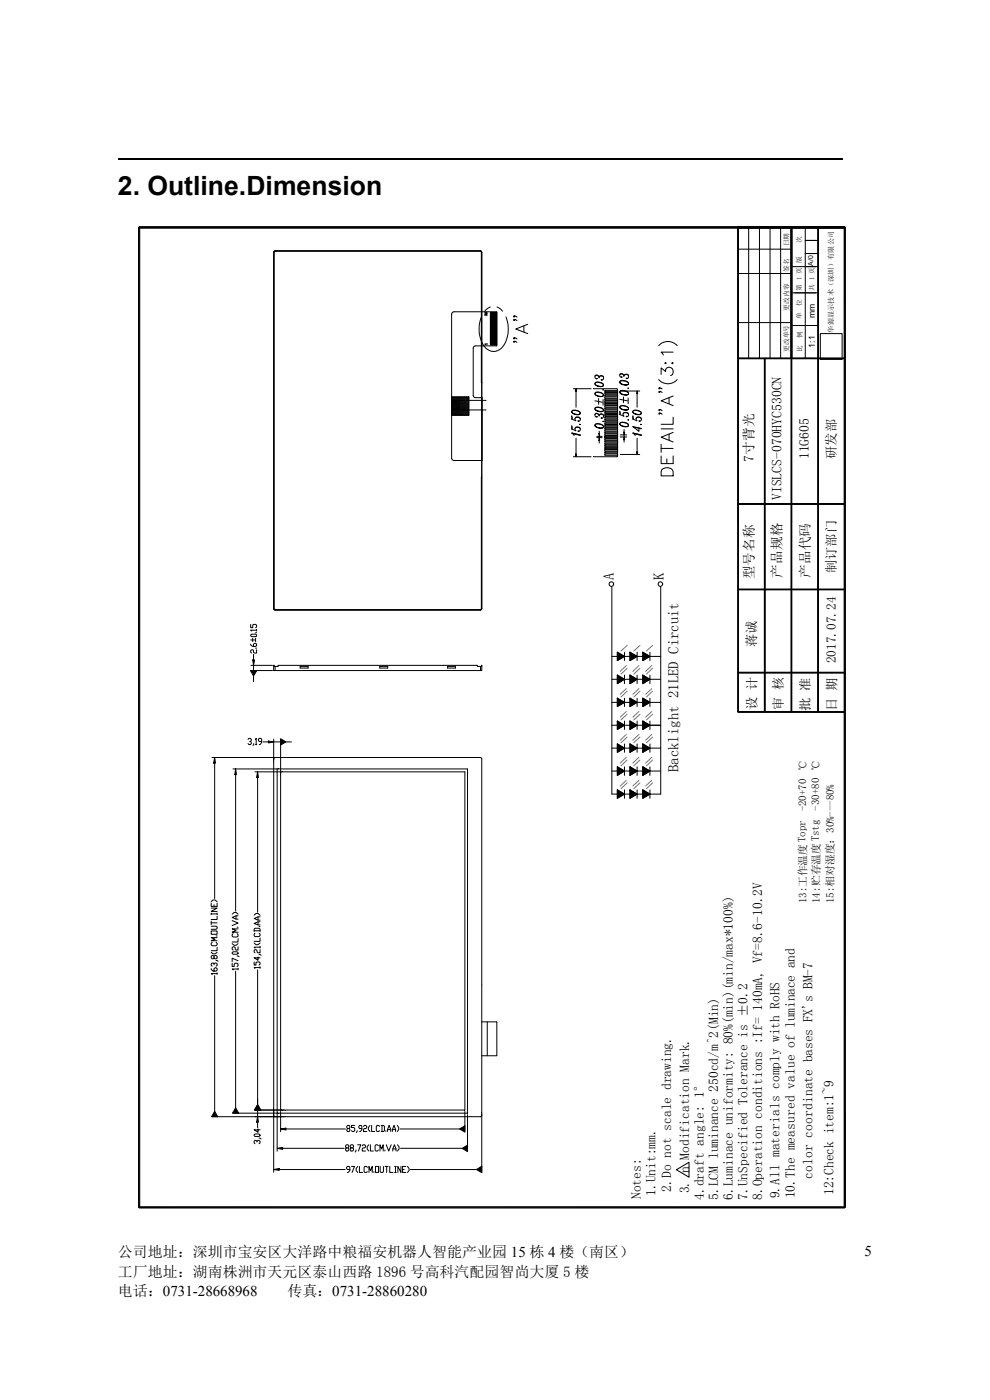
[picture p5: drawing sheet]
<svg xmlns="http://www.w3.org/2000/svg" width="210mm" height="297mm" viewBox="0 0 210 297" stroke-linecap="round" stroke-linejoin="round" font-family="sans-serif">
<path d="M25 33.7h153.6" fill="none" stroke="#000" stroke-width=".25"/>
<path d="M29.5 48.2v207.9h149.7v-207.9" fill="none" stroke="#000" stroke-width=".26"/>
<g fill="none" stroke="#000" stroke-width=".21">
<path d="M29.4 48.2h.2v207.9h-.2zM29.5 48.1h149.7v.3h-149.7zM29.5 48.2h149.7v207.9M58.1 53.3h44v76h-44zM156.5 48.2h.2v62.5h-.2zM156.6 48.1h22.6v.3h-22.6zM156.6 48.2v102.8h22.6M156.6 52.9h11.3M156.6 58h11.3M158.8 48.2v27.8M161.1 48.2v27.8M163.3 48.2v27.8"/>
<path d="M165.6 48.2v27.8M167.8 48.2h.2v27.8h-.2zM167.8 48.2h.2v62.5h-.2zM167.9 48.2v102.8M167.9 56.6h5.6M170.8 48.2v27.8M170.8 53.8h2.7M170.8 51h2.7M173.5 48.2h.1v62.5h-.1zM173.5 48.2v102.8M179.1 48.2h.2v207.9h-.2zM95.9 66.3l.4-.2 9.1 .1v7.1l-4.6 .1-.3 .1-.1 .3v10.1l.1 .3 .3 .2h1.5v13.3h-6l-.4-.1-.1-.4v-30.6z"/>
<path d="M102.1 67.2a6.5 6.5 0 0 0 1 6.7 2.43 2.43 0 0 0 3.9-.8 6.9 6.9 0 0 0 .3-5.9M102.9 66.3h.3l.1 .1-.4 .1zM103.1 66.8l-.2-.1v.3M103.1 66.8h.2l-.1 .2M103.3 73h-.5l.1 .1M103.3 72.9v.2M104 73.1h1.4v.1h-1.4zM104 72.8h1.4v.2h-1.4zM104 72.6h1.4v.2h-1.4zM104 72.4h1.4v.1h-1.4zM104 72.1h1.4v.2h-1.4zM104 71.9h1.4v.2h-1.4z"/>
<path d="M104 71.7h1.4v.1h-1.4zM104 71.4h1.4v.2h-1.4zM104 71.2h1.4v.1h-1.4zM104 71h1.4v.1h-1.4zM104 70.7h1.4v.2h-1.4zM104 70.5h1.4v.1h-1.4zM104 70.3h1.4v.1h-1.4zM104 70h1.4v.2h-1.4zM104 69.8h1.4v.1h-1.4zM104 69.6h1.4v.1h-1.4zM104 69.4h1.4v.1h-1.4zM104 69.1h1.4v.1h-1.4z"/>
<path d="M104 68.9h1.4v.1h-1.4zM104 68.7h1.4v.1h-1.4zM104 68.4h1.4v.2h-1.4zM104 68.2h1.4v.1h-1.4zM104 68h1.4v.1h-1.4zM104 67.7h1.4v.2h-1.4zM104 67.5h1.4v.1h-1.4zM104 67.2h1.4v.2h-1.4zM104 67h1.4v.2h-1.4zM104 66.8h1.4v.1h-1.4zM104 66.5h1.4v.2h-1.4zM104 66.3h1.4v.1h-1.4z"/>
<path d="M104 65.1l-1.2 .9M105.4 65.1l1.2 .9M109.1 72.4l.1 .1-.1 .1-.2-.1 .2-.1 .6 .2M109.1 71.7l.1 .1-.1 .1-.2-.1 .2-.1 .6 .2M109.1 67.8l.1 .1-.1 .1-.2-.1 .2-.1 .6 .2M109.1 67l.1 .2-.1 .1-.2-.1 .2-.2 .6 .3M111.1 69.1v1.3M112 68.8l-2.6 1 2.6 1M126.2 79.8l.3-.2 .5 .2M131.5 79.5l.2-.2 .6 .2M132.3 79.9a.49 .49 0 0 1 .5-.6 .49 .49 0 0 1 .5 .5 .49 .49 0 0 1-.4 .5v-.1l.1 .1M133.3 79.7l-.3-.2h-.4l-.3 .2v-.2a.45 .45 0 0 0-.7-.2l-.1 .4 .1 .3h.4h-.2"/>
<path d="M139.7 73.3a2.61 2.61 0 0 1 4 0M140.2 79.4v-1.3l1 .7a.83 .83 0 0 1 .9-.9 .83 .83 0 0 1 .7 1.1l-.1 .4-.4 .3M141.2 76.9l.1 .1-.1 .2-.1-.2zM142.7 76.9l.1 .1-.1 .2-.2-.2zM142.8 74.7h-2.6l.5 .6M156.6 75.9h22.6v.2h-22.6zM156.6 76h22.6M156.6 68.4h11.3M162.1 76h.2v34.7h-.2zM162.2 76v75M168 69.1h5.5M168 62.1h5.5"/>
<path d="M174 70.8h4.6v5.4h-4.6zM95.8 84.2h3.6M95.8 87.7l.4 .4M95.8 87.3l.8 .8M95.8 86.8l1.2 1.3M95.8 86.4l1.6 1.7M95.8 86l2 2.1M95.8 85.6l2.4 2.5M95.8 85.2l2.8 2.9M95.8 84.8l3.2 3.3M95.8 84.4l3.6 3.6M95.8 85l.7-.8 2.9 3"/>
<path d="M96.1 84.2l3.3 3.4M96.2 85.4v-.2h1.3v.5h-1.3v-.1M96.2 85.4l.1 .1-.1 .1M96.2 86.3v-.1h1.3v.5l-1.3-.1M96.2 86.3l.1 .1-.1 .2M96.2 86.6v.4h6.9M96.2 85.6v.7M96.2 84.2l-.4 .4M96.6 85.4h.2v.2h-.2zM96.9 84.2l2.5 2.6M97 84.2l-1.2 1.2M97.3 84.2l2.1 2.2"/>
<path d="M97.4 84.2l-1.6 1.6M97.7 84.2l1.7 1.8M97.8 84.2l-2 2.1M99 84.2l.4 .5M99 84.2l-3.2 3.3M99.4 84.2v.1M99.4 84.2v3.9h-3.6M99.4 85.6l-1.3-1.4-2.3 2.5M99.4 85.1l-.8-.9-2.8 2.9M99.4 88l-.1 .1M99.4 87.5l-.4 .6M99.4 87.1l-.9 1"/>
<path d="M99.4 86.7l-1.3 1.4M99.4 86.3l-1.7 1.8M99.4 85.9l-2.1 2.2M99.4 85.5l-2.5 2.6M99.4 85.1l-2.9 3M99.4 84.6l-3.3 3.5M99.4 84.2l-3.6 3.7M102.2 81.2l-.1-27.7-.2-.2-43.7 .1-.1 75.8 .3 .1h43.7l.1-28.1M103.1 84.9h-6.9v.5M121.3 87.4a1.27 1.27 0 0 0 1.8 .3 1.18 1.18 0 0 0-1.8-.4 1.23 1.23 0 0 0 1.8 .4M121.3 87.3a1.53 1.53 0 0 1 1.8 .3M121.3 91.9l1.8 .5"/>
<path d="M121.4 91l-.1-.6v.6l.8 .4-.1-.3a.53 .53 0 0 1 .7-.5 .53 .53 0 0 1 .1 .9h-.2h.2M121.4 88.9l-.1-.7v.7l.8 .4-.1-.3a.53 .53 0 0 1 .7-.5 .53 .53 0 0 1 .1 .9l-.2-.1h.2M121.5 91.9l.2 .3M121.6 96.9h3.8M121.6 82.5h3.8M121.6 92l1.5 .3M122 90.9l.6-.3 .5 .4M122 88.8l.6-.3 .5 .4M122.1 96.3h.2l-.1 .6zM122.2 82.5l.1 .5h-.2zM122.2 83v3.4M122.2 93v3.3"/>
<path d="M123 90v.1zM123.1 92.3l-1.8-.4 .5 .5M126 82.5h5v14.2l-.2 .2h-4.9M126.2 90.3a1.27 1.27 0 0 0 1.8 .3 1.18 1.18 0 0 0-1.8-.5 1.23 1.23 0 0 0 1.8 .5M126.2 90.1a1.53 1.53 0 0 1 1.8 .4M126.2 87.9l.3-.1 .5 .1M126.2 86.7a1.33 1.33 0 0 0 1.8 .4 1.2 1.2 0 0 0-1.7-.6l-.1 .1a1.27 1.27 0 0 0 1.8 .5M126.2 86.6a1.46 1.46 0 0 1 1.8 .4M126.2 83.6a1.27 1.27 0 0 0 1.8 .3 1.18 1.18 0 0 0-1.8-.5 1.23 1.23 0 0 0 1.8 .5M126.2 83.4a1.53 1.53 0 0 1 1.8 .3M126.2 81.5a1.27 1.27 0 0 0 1.8 .3 1.18 1.18 0 0 0-1.8-.5 1.23 1.23 0 0 0 1.8 .5M126.2 81.3a1.53 1.53 0 0 1 1.8 .3"/>
<path d="M126.2 85l1.6 .3M126.6 92.8h1.1M126.6 92.6h1.1M127 84.5v1.3M127 92h.2l-.1 .6zM127.1 88.3a.47 .47 0 0 1 .4-.5 .47 .47 0 0 1 .5 .4 .47 .47 0 0 1-.4 .5v-.1l.1 .1M127.1 80.2a.49 .49 0 0 1 .4-.5 .49 .49 0 0 1 .5 .4 .49 .49 0 0 1-.4 .6l-.1-.1h.2M127.1 92.8l.1 .6h-.2zM127.1 91.5v.5M127.1 92.6v.2M127.1 93.4v.6M127.8 89.4h.2z"/>
<path d="M127.8 82.7h.2zM127.9 84.8v1.2M128 88.2l-.3-.3h-.5l-.1 .3-.1-.3a.45 .45 0 0 0-.7-.1l-.1 .4 .2 .2h.3h-.1M128 80l-.3-.2h-.5l-.1 .2-.1-.2a.45 .45 0 0 0-.7-.2l-.1 .2a.42 .42 0 0 0 .4 .6l.1-.1h-.1M128.3 96.3h2.7v.3h-2.7zM128.3 95.8h2.7v.3h-2.7zM128.3 95.4h2.7v.3h-2.7zM128.3 94.9h2.7v.3h-2.7zM128.3 94.4h2.7v.3h-2.7zM128.3 94h2.7v.2h-2.7zM128.3 93.5h2.7v.3h-2.7zM128.3 93h2.7v.3h-2.7z"/>
<path d="M128.3 92.6h2.7v.2h-2.7zM128.3 92.1h2.7v.3h-2.7zM128.3 91.6h2.7v.3h-2.7zM128.3 91.2h2.7v.3h-2.7zM128.3 90.7h2.7v.3h-2.7zM128.3 90.2h2.7v.3h-2.7zM128.3 89.8h2.7v.3h-2.7zM128.3 89.3h2.7v.3h-2.7zM128.3 88.9h2.7v.2h-2.7zM128.3 88.4h2.7v.2h-2.7zM128.3 87.9h2.7v.3h-2.7zM128.3 87.5h2.7v.2h-2.7z"/>
<path d="M128.3 87h2.7v.3h-2.7zM128.3 86.5h2.7v.3h-2.7zM128.3 86h2.7v.4h-2.7zM128.3 85.6h2.7v.3h-2.7zM128.3 85.1h2.7v.3h-2.7zM128.3 84.7h2.7v.2h-2.7zM128.3 84.2h2.7v.3h-2.7zM128.3 83.7h2.7v.3h-2.7zM128.3 83.3h2.7v.2h-2.7zM128.3 82.8h2.7v.3h-2.7zM131.5 90a1.31 1.31 0 0 0 1.8 .3 1.21 1.21 0 0 0-1.8-.5 1.26 1.26 0 0 0 1.8 .5M131.5 89.8a1.58 1.58 0 0 1 1.8 .3"/>
<path d="M131.5 86.4a1.31 1.31 0 0 0 1.8 .3 1.21 1.21 0 0 0-1.8-.4 1.26 1.26 0 0 0 1.8 .4M131.5 86.3a1.58 1.58 0 0 1 1.8 .3M131.5 83.2a1.37 1.37 0 0 0 1.8 .4 1.22 1.22 0 0 0-1.7-.6l-.1 .1a1.3 1.3 0 0 0 1.8 .5M131.5 83.1a1.5 1.5 0 0 1 1.8 .3M131.5 81.1a1.37 1.37 0 0 0 1.8 .4 1.22 1.22 0 0 0-1.7-.7l-.1 .2a1.3 1.3 0 0 0 1.8 .5M131.5 81a1.5 1.5 0 0 1 1.8 .3M131.5 84.7l1.6 .3M131.6 87.9l-.1-.6v.6l.8 .4-.1-.3a.55 .55 0 0 1 .8-.5 .55 .55 0 0 1 0 .9l-.2-.1h.2M131.6 92.7h1.3M131.6 92.3h1.3M131.6 96.4h4.1M131.6 83h4.1"/>
<path d="M132.2 87.8l.6-.3 .5 .4M132.3 84.2v1.2M132.3 91.7h.2l-.1 .6zM132.4 92.7l.1 .6h-.2zM132.4 91.1v.6M132.4 92.3v.4M132.4 93.3v.5M133.2 89v.1zM133.2 82.3v.1zM133.2 84.5v1.1M134.2 87.4a1.27 1.27 0 0 0 1.9 .3 1.18 1.18 0 0 0-1.9-.4 1.23 1.23 0 0 0 1.9 .4M134.2 87.3a1.53 1.53 0 0 1 1.9 .3"/>
<path d="M134.2 91.9l1.9 .5M134.3 88.9l-.1-.7v.7l.9 .4-.2-.3a.53 .53 0 0 1 .8-.5 .53 .53 0 0 1 0 .9l-.2-.1h.2M134.3 90.6l1.8 .4M134.5 91.9l.2 .3M134.6 92l1.5 .3M134.9 88.8l.6-.3 .6 .4M135.1 95.9h.2l-.2 .5zM135.1 83l.2 .5h-.2zM135.1 83.5v2.9M135.1 93v2.9M135.5 90.7v.8l-1.3-1 1.9 .4M136 90v.1z"/>
<path d="M136.1 92.3l-1.9-.4 .6 .5M139.7 80.5a2.61 2.61 0 0 0 4 0M139.9 87.6l.1 .2-.1 .1-.2-.1a.45 .45 0 0 1 .8 .1M139.9 86.9l.1 .1-.1 .1-.2-.1a.45 .45 0 0 1 .8 .1M139.9 83l.1 .2h-.3a.47 .47 0 0 1 .8 .1M139.9 82.3l.1 .1h-.3a.47 .47 0 0 1 .8 .1M140.2 96.7v1.7h2.6v-1.7M140.2 95.1h2.6M140.2 94.2v1.8M140.2 91h2.6M140.6 99.5a1.46 1.46 0 0 1 2.2 .6v.9h-2.6l.1-1.3zM141.5 97.3v1.1"/>
<path d="M141.9 84.4v1.2M141.9 92.1v1.3M142.8 91.7l-2.6 1 2.6 1.1M142.8 88.5v1.5h-2.6M142.8 84l-2.6 1 2.6 1M156.5 110.7h.2v40.3h-.2zM156.6 106.8h22.6v.2h-22.6zM156.6 106.9h22.6M162.1 110.7h.2v40.3h-.2zM167.8 110.7h.2v40.3h-.2zM173.5 110.7h.1v40.3h-.1zM53.2 136.7v.1l.4 .3h.6l.2-.1v-.3l-.4-.2-.2 .2v.4"/>
<path d="M53.2 134.7l.2-.2h.8l.2 .4-.2 .2h-.8zM53.2 132.5v.7h.4v-.6l.2-.1h.4l.2 .1v.4l-.2 .2M53.2 135.8h.8M53.6 135.4v.7M53.8 138.8v1.2M54.2 137.5h.2M54.2 135.4v.7M54.2 134.2h.2M54.4 137.8v.7h-.4l-.2-.1v-.4l-.2-.2-.4 .2v.4l.2 .1M54.4 133.7h-1.2l.2 .2M54.4 133.5v.4M129.3 123.5l.4-.1 .4 .1 .1 .4-.1 .4-.4 .1-.4-.1-.1-.4z"/>
<path d="M129.8 124.6v43.9h1.2M129.8 139.3h1.2M131 138.4l1.5 .9h-1.5zM131 139.3h1.5l-1.5 .8zM131 138.4v1.7l1.5-.8M131 138.4l1.5 .9M132.5 138.4v1.7M132.5 139.3h1.1M133.6 138.4l1.5 .9h-1.5zM133.6 139.3h1.5l-1.5 .8zM133.6 138.4v1.7l1.5-.8M133.6 138.4l1.5 .9"/>
<path d="M135.1 138.4v1.7M135.1 139.3h1.3M136.4 138.4l1.5 .9h-1.5zM136.4 139.3h1.5l-1.5 .8zM136.4 138.4v1.7l1.5-.8M136.4 138.4l1.5 .9M137.9 138.4v1.7M137.9 139.3h2.3M140.2 124.6v43.9h-2.3M156.6 125h22.6v.1h-22.6zM156.6 125h22.6M52.6 156.9l.2-.3h.3l.2 .3v.2l-.3 .2"/>
<path d="M53.1 142.3h1.4l-.7 1.1zM53.1 157.3l.2 .2-.2 .5h-.3l-.2-.3M53.2 141.2h4.6M53.2 142.3h4.6M53.6 140h.4l-.2 1.2zM53.8 141.2v1.1M53.8 143.4v1.2M53.8 157.7l-.1 .4M54.2 156.9l.1-.3v1.4M54.2 158h.3M55.5 157.3h-.5l-.2-.2 .2-.5h.3l.2 .3v.6l-.3 .5h-.2M55.8 157.4h1.1"/>
<path d="M56.9 157.2l1.2 .2-1.2 .2zM58.1 141.4h.9l.1-.2h42.1l.1 .2h.9M58.1 156.8v91.9M58.1 157.4h1.4M58.1 141.4v-.2v1.1h44.1v-1.1v.2M58.4 141.4v.9M59.5 156.7l1.2 .7-1.2 .7zM59.5 156.8v78.7M60.7 157.4h1.1M63.7 141.4h1.7v.3h-1.7zM80.6 141.4h1.6v.3h-1.6zM94.9 141.4h1.7v.3h-1.7z"/>
<path d="M101.9 141.4v.9M129.8 149h1.2M129.8 144.1h1.2M129.8 158.7h1.2M129.8 153.9h1.2M131 148.1l1.5 .9h-1.5zM131 149h1.5l-1.5 .9zM131 143.2l1.5 .9h-1.5zM131 144.1h1.5l-1.5 .9zM131 157.8l1.5 .9h-1.5zM131 158.7h1.5l-1.5 .9zM131 153l1.5 .9h-1.5z"/>
<path d="M131 153.9h1.5l-1.5 .8zM131 148.1l1.5 .9M131 143.2v1.8l1.5-.9M131 148.1v1.8l1.5-.9M131 153v1.7l1.5-.8M131 157.8v1.8l1.5-.9M131 143.2l1.5 .9M131 157.8l1.5 .9M131 153l1.5 .9M132.5 149h1.1M132.5 143.2v1.8M132.5 148.1v1.8"/>
<path d="M132.5 153v1.7M132.5 157.8v1.8M132.5 144.1h1.1M132.5 158.7h1.1M132.5 153.9h1.1M133.6 148.1l1.5 .9h-1.5zM133.6 149h1.5l-1.5 .9zM133.6 143.2l1.5 .9h-1.5zM133.6 144.1h1.5l-1.5 .9zM133.6 157.8l1.5 .9h-1.5zM133.6 158.7h1.5l-1.5 .9zM133.6 153l1.5 .9h-1.5z"/>
<path d="M133.6 153.9h1.5l-1.5 .8zM133.6 148.1l1.5 .9M133.6 143.2v1.8l1.5-.9M133.6 148.1v1.8l1.5-.9M133.6 153v1.7l1.5-.8M133.6 157.8v1.8l1.5-.9M133.6 143.2l1.5 .9M133.6 157.8l1.5 .9M133.6 153l1.5 .9M135.1 149h1.3M135.1 143.2v1.8M135.1 148.1v1.8"/>
<path d="M135.1 153v1.7M135.1 157.8v1.8M135.1 144.1h1.3M135.1 158.7h1.3M135.1 153.9h1.3M136.4 148.1l1.5 .9h-1.5zM136.4 149h1.5l-1.5 .9zM136.4 143.2l1.5 .9h-1.5zM136.4 144.1h1.5l-1.5 .9zM136.4 157.8l1.5 .9h-1.5zM136.4 158.7h1.5l-1.5 .9zM136.4 153l1.5 .9h-1.5z"/>
<path d="M136.4 153.9h1.5l-1.5 .8zM136.4 148.1l1.5 .9M136.4 143.2v1.8l1.5-.9M136.4 148.1v1.8l1.5-.9M136.4 153v1.7l1.5-.8M136.4 157.8v1.8l1.5-.9M136.4 143.2l1.5 .9M136.4 157.8l1.5 .9M136.4 153l1.5 .9M137.9 149h2.3M137.9 143.2v1.8M137.9 148.1v1.8"/>
<path d="M137.9 153v1.7M137.9 157.8v1.8M137.9 144.1h2.3M137.9 158.7h2.3M137.9 153.9h2.3M156.6 150.9h22.6v.2h-22.6zM156.6 142.6h22.6v.2h-22.6zM156.6 142.7h22.6M45 160.7l57.1 .1 .1 87.9M45.5 160.7l.2 1.2h-.4zM45.5 161.9v28.7M49.4 163.1h49.8v73.1h-49.8"/>
<path d="M50 163.1l.2 1.2h-.4zM50 164.3v29M54.1 163.7h44.5v71.8h-44.5M54.6 163.7l.2 1.2h-.4zM54.6 164.9v28.6M58.4 160.7l-.3 .3M58.8 163.1v73.1M129.8 163.6h1.2M131 167.6l1.5 .9h-1.5zM131 168.5h1.5l-1.5 .8zM131 162.7l1.5 .9h-1.5zM131 163.6h1.5l-1.5 .9z"/>
<path d="M131 162.7v1.8l1.5-.9M131 167.6v1.7l1.5-.8M131 167.6l1.5 .9M131 162.7l1.5 .9M132.5 162.7v1.8M132.5 167.6v1.7M132.5 168.5h1.1M132.5 163.6h1.1M133.6 167.6l1.5 .9h-1.5zM133.6 168.5h1.5l-1.5 .8zM133.6 162.7l1.5 .9h-1.5zM133.6 163.6h1.5l-1.5 .9z"/>
<path d="M133.6 162.7v1.8l1.5-.9M133.6 167.6v1.7l1.5-.8M133.6 167.6l1.5 .9M133.6 162.7l1.5 .9M135.1 162.7v1.8M135.1 167.6v1.7M135.1 168.5h1.3M135.1 163.6h1.3M136.4 167.6l1.5 .9h-1.5zM136.4 168.5h1.5l-1.5 .8zM136.4 162.7l1.5 .9h-1.5zM136.4 163.6h1.5l-1.5 .9z"/>
<path d="M136.4 162.7v1.8l1.5-.9M136.4 167.6v1.7l1.5-.8M136.4 167.6l1.5 .9M136.4 162.7l1.5 .9M137.9 162.7v1.8M137.9 167.6v1.7M137.9 163.6h2.3M44.8 197.5h1.3v.7h-1.3zM44.8 196.5h1l.3 .2v.3l-.3 .1h-1M44.8 192.6h1.3l-1.3 .8h1.3M44.8 191.6v.7h1.3v-.7M44.8 191.3l.4-.4h.4l.5 .4"/>
<path d="M44.8 193.7v.4M44.8 195.4v.7M44.8 195.8h1.3M44.8 193.9h1.3M45 199.9l-.2 .2v.4l.2 .1h.8l.3-.1v-.4l-.3-.2M45.4 191.9v.4M45.8 198.6h.3M46.1 198.9h-1.3l.8 .4-.8 .3h1.3M46.1 194.4v.7h-1.3M46.1 193.7v.4M49.2 195.3l1.3 .5-1.3 .6M49.2 193.9l.5-.3h.4l.4 .3"/>
<path d="M49.5 198.1l-.3 .2v.3l.3 .2h.8l.2-.2v-.3l-.2-.2M50.1 194.3v.7M50.3 196.7h.2M50.5 199.1v.7h-1.3M50.5 197.1h-1.3l.9 .3-.9 .4h1.3M50.5 194.3h-.4l-.9 .3 .9 .4h.4M53.9 197.6v-.5l.2-.2h.8l.3 .2v.5M53.9 194.1l.4-.3h.4l.5 .3M53.9 197.5h1.3M54.1 198l-.2 .2v.3l.2 .2h.8l.3-.2v-.3l-.3-.2M54.7 194.5v.7M54.7 195.6v.6"/>
<path d="M54.9 196.6h.3M55.2 199v.7h-1.3M55.2 195.6h-.5l-.8 .3 1.3 .3M55.2 194.5h-.5l-.8 .4 .8 .3h.5M44.8 205.5l.4 .5h.6l.3-.2v-.3l-.5-.2-.2 .2v.5M44.8 202l.4 .4h.4l.5-.4M45.4 204.6v-.1l-.4-.2-.2 .2v.3l.2 .2M45.4 204.5l.2-.2 .5 .2v.3l-.3 .2M45.4 202.9l.2-.2 .5 .2v.3l-.3 .2-.4-.2v-.3l-.2-.2-.4 .2v.3l.2 .2 .4-.2M45.5 207v28.8M45.8 203.8l.5 .1M46.1 206.5h-1.3l.2 .2"/>
<path d="M46.1 201v.7h-1.3M46.1 206.4v.3M49.2 204.3v.7h.5v-.5l.2-.2h.4l.2 .2v.4l-.2 .1M49.2 202.1l.3-.2h.8l.2 .4-.2 .1h-.8zM49.2 200.2l.5 .3h.4l.4-.3M50 206v29M50.3 202.8l.4 .2M50.5 205.6h-1.3l.3 .2M50.5 203.8l-1.3-.5v.7M50.5 200.9v.7h-.4l-.4-.7-.5 .1v.4l.3 .2M50.5 205.4v.4M53.9 204.1v.6h.4v-.5l.2-.1 .7 .1v.4l-.3 .1"/>
<path d="M53.9 200.1l.4 .3h.4l.5-.3M54.6 205.8v28.5M54.7 203v.7l-.8-.5h1.3M54.9 202.5l.5 .2M55.2 205.3h-1.3l.2 .1M55.2 201.5v.6h-.5l-.2-.1v-.4l-.4-.1-.2 .1v.4l.2 .1M55.2 200.9h-1.3l.2 .2M55.2 200.8v.3M55.2 205.1v.3M102.2 216.8l3.2 .1v7l-3.2 .1M103.4 216.8v7.2M45.5 235.8l.7 1.1h-1.3z"/>
<path d="M50 235l.6 1.2h-1.3zM54.6 234.3l.7 1.2h-1.3zM54.6 236.9l.2 1.2h-.4zM54.6 235.5v1.4M54.6 238.1v1.1M54.7 239.5v.7l-.8-.5h1.3M58.1 236.6l.3 .3M58.8 236.3v7.9M59.5 239.5l1.2-.2v.4zM59.5 235.8v4.3M60.7 239.5h12.6M73.7 239.4l-.1-.2 .1-.4h.4l.1 .2-.1 .4h-.4l-.1 .2 .1 .4h.4l.1-.1-.1-.5"/>
<path d="M75.2 238.8h-.6v.4h.5l.1 .2v.5l-.1 .1h-.4l-.1-.1M75.8 239.9l-.2 .4M76.8 239.4h-.5l-.2-.2 .2-.4h.3l.2 .2v.6l-.3 .4h-.2M77.1 239l.2-.2h.3l.2 .2-.2 .4h-.3l-.2 .2v.4h.7M78.5 238.8l-.4 .4v.4l.4 .4M78.8 238.8v1.2h.7M80.5 239l-.2-.2h-.3l-.2 .2v.9l.2 .1h.3l.2-.1M80.9 238.8h.5l.2 .2v.9l-.2 .1h-.5M81 238.8v1.2M81.9 239.9v.1M82.2 239.6h.7M83.2 239.6h.7"/>
<path d="M84.3 238.8l.3 .4v.4l-.3 .4M84.9 239.5h12.6M97.5 239.5l1.1-.7v1.4zM98.6 235.8v4.3M99.2 236.5v7.7M102.2 236.6l-.3 .3h-56.9M29.5 256h149.7v.3h-149.7zM54.1 240.6h.8l.3 .3-.3 .2h-.8l-.2-.2zM54.5 242.3l-.2-.4h-.2l-.2 .2v.4l.2 .1M54.5 242.1l.2-.2 .5 .2v.4l-.3 .1M54.9 241.4l.5 .2M58.1 248.1l1.1-.2v.4z"/>
<path d="M58.8 243.6l1.2-.2v.4zM59.2 248.1h14M60 243.6h13M73.5 243.5l-.2-.4 .2-.2h.3l.2 .4-.7 .4 .2 .5h.3l.2-.2-.2-.5M74.2 248.1h-.5l-.2-.2 .2-.5h.3l.2 .3v.6l-.5 .4M74.5 243.5l-.2-.4 .2-.2h.3l.2 .4-.7 .4 .2 .5h.3l.2-.2-.2-.5M74.6 247.4h.6l-.5 1.3M75.5 244l-.2 .4M75.9 242.9h.6l-.5 1.3M75.9 247.4l-.4 .5v.4l.4 .4M76.2 247.4v1.3h.7M76.8 243.1l.2-.2h.4l.1 .2-.1 .4h-.4l-.2 .2v.5h.7"/>
<path d="M77.9 247.7l-.1-.3h-.4l-.2 .3v.9l.2 .1h.4l.1-.1M78.2 242.9l-.3 .4v.4l.3 .5M78.3 248.7v-1.3l.3 .9 .4-.9v1.3M78.6 242.9v1.3h.6M79.3 248.6v.1M79.7 247.4h.6v1.3h-.6zM80.3 243.1l-.2-.2h-.4l-.1 .2v.9l.1 .2h.4l.2-.2M80.6 244.2v-1.3l.3 .8 .4-.8v1.3M80.6 247.4v1.2l.2 .1h.4l.1-.1v-1.2M81.6 244v.2M81.7 247.4h.6M81.9 242.9l.6 1.3 .5-1.3"/>
<path d="M82 247.4v1.3M82.2 240l.3-1.2 .4 1.2M82.7 247.4v1.3h.7M83.2 240l.4-1.2 .3 1.2M83.3 244.2v-.5l.4-.8 .3 .8v.5M83.3 243.7h.7M83.7 247.4h.4M83.7 248.7h.4M83.9 247.4v1.3M84.3 242.9l.4 .4v.4l-.4 .5M85 243.6h13.1M85.1 247.4v1.3l-.7-1.3v1.3"/>
<path d="M85.4 248.1h.3M86.1 247.4h-.7v1.3h.7M86.4 247.4l.4 .5v.4l-.4 .4M87 248.1h14.1M98.1 243.6l1.1-.7v1.4zM101.1 248.1l1.1-.7v1.4zM143.5 248.2l2.7-1.6v3.1z"/>
<circle cx="97.1" cy="86.4" r=".13"/>
<circle cx="140.1" cy="123.9" r=".5"/>
</g>
<path d="M29.5 48.2h149.7" fill="none" stroke="#000" stroke-width=".31"/>
<g fill="#000">
<path d="M122.1 96.3h.2l-.1 .6zM122.2 82.5l.1 .5h-.2zM127.1 92.8l.1 .6h-.2zM127 92h.2l-.1 .6zM132.4 92.7l.1 .6h-.2zM132.3 91.7h.2l-.1 .6zM135.1 95.9h.2l-.2 .5zM135.1 83l.2 .5h-.2zM131 138.4l1.5 .9h-1.5zM131 139.3h1.5l-1.5 .8zM133.6 138.4l1.5 .9h-1.5zM133.6 139.3h1.5l-1.5 .8z"/>
<path d="M136.4 138.4l1.5 .9h-1.5zM136.4 139.3h1.5l-1.5 .8zM53.1 142.3h1.4l-.7 1.1zM53.6 140h.4l-.2 1.2zM56.9 157.2l1.2 .2-1.2 .2zM59.5 156.7l1.2 .7-1.2 .7zM131 148.1l1.5 .9h-1.5zM131 149h1.5l-1.5 .9zM131 143.2l1.5 .9h-1.5zM131 144.1h1.5l-1.5 .9zM131 157.8l1.5 .9h-1.5zM131 158.7h1.5l-1.5 .9z"/>
<path d="M131 153l1.5 .9h-1.5zM131 153.9h1.5l-1.5 .8zM133.6 148.1l1.5 .9h-1.5zM133.6 149h1.5l-1.5 .9zM133.6 143.2l1.5 .9h-1.5zM133.6 144.1h1.5l-1.5 .9zM133.6 157.8l1.5 .9h-1.5zM133.6 158.7h1.5l-1.5 .9zM133.6 153l1.5 .9h-1.5zM133.6 153.9h1.5l-1.5 .8zM136.4 148.1l1.5 .9h-1.5zM136.4 149h1.5l-1.5 .9z"/>
<path d="M136.4 143.2l1.5 .9h-1.5zM136.4 144.1h1.5l-1.5 .9zM136.4 157.8l1.5 .9h-1.5zM136.4 158.7h1.5l-1.5 .9zM136.4 153l1.5 .9h-1.5zM136.4 153.9h1.5l-1.5 .8zM45.5 160.7l.2 1.2h-.4zM50 163.1l.2 1.2h-.4zM54.6 163.7l.2 1.2h-.4zM131 167.6l1.5 .9h-1.5zM131 168.5h1.5l-1.5 .8zM131 162.7l1.5 .9h-1.5z"/>
<path d="M131 163.6h1.5l-1.5 .9zM133.6 167.6l1.5 .9h-1.5zM133.6 168.5h1.5l-1.5 .8zM133.6 162.7l1.5 .9h-1.5zM133.6 163.6h1.5l-1.5 .9zM136.4 167.6l1.5 .9h-1.5zM136.4 168.5h1.5l-1.5 .8zM136.4 162.7l1.5 .9h-1.5zM136.4 163.6h1.5l-1.5 .9zM45.5 235.8l.7 1.1h-1.3zM50 235l.6 1.2h-1.3zM54.6 236.9l.2 1.2h-.4z"/>
<path d="M54.6 234.3l.7 1.2h-1.3zM59.5 239.5l1.2-.2v.4zM97.5 239.5l1.1-.7v1.4zM58.1 248.1l1.1-.2v.4zM58.8 243.6l1.2-.2v.4zM98.1 243.6l1.1-.7v1.4zM101.1 248.1l1.1-.7v1.4z"/>
</g>
<g fill="none" stroke="#72994c" stroke-width=".21">
<path d="M133 136.9l-1.3 1.2M135.8 136.9l-1.3 1.2M138.4 136.9l-1.3 1.2M132.9 146.1l-1.3 1.2M132.9 141.2l-1.3 1.2M132.9 155.8l-1.3 1.2M132.9 150.9l-1.3 1.2M133 146.6l-1.3 1.3M133 141.8l-1.3 1.2M133 156.4l-1.3 1.2M133 151.5l-1.3 1.2M135.5 146.1l-1.3 1.2"/>
<path d="M135.5 141.2l-1.3 1.2M135.5 155.8l-1.3 1.2M135.5 150.9l-1.3 1.2M135.8 146.6l-1.3 1.3M135.8 141.8l-1.3 1.2M135.8 156.4l-1.3 1.2M135.8 151.5l-1.3 1.2M138.3 146.1l-1.3 1.2M138.3 141.2l-1.3 1.2M138.3 155.8l-1.3 1.2M138.3 150.9l-1.3 1.2M138.4 146.6l-1.3 1.3"/>
<path d="M138.4 141.8l-1.3 1.2M138.4 156.4l-1.3 1.2M138.4 151.5l-1.3 1.2M132.9 165.6l-1.3 1.1M132.9 160.7l-1.3 1.2M133 166.1l-1.3 1.2M133 161.2l-1.3 1.3M135.5 165.6l-1.3 1.1M135.5 160.7l-1.3 1.2M135.8 166.1l-1.3 1.2M135.8 161.2l-1.3 1.3M138.3 165.6l-1.3 1.1"/>
<path d="M138.3 160.7l-1.3 1.2M138.4 166.1l-1.3 1.2M138.4 161.2l-1.3 1.3"/>
</g>
<text font-size="5.6" x="25" y="41.4">2. Outline.Dimension</text>
<g font-size="3.2">
<text x="25" y="266.7">公司地址：深圳市宝安区大洋路中粮福安机器人智能产业园 15 栋 4 楼（南区）</text>
<text x="183.4" y="266.5">5</text>
<text x="25" y="270.8">工厂地址：湖南株洲市天元区泰山西路 1896 号高科汽配园智尚大厦 5 楼</text>
<text x="25" y="274.9">电话：0731-28668968</text>
<text x="61" y="274.9">传真：0731-28860280</text>
</g>
<g font-size="3.1">
<text x="130.2" y="123.2" transform="rotate(-90 130.2 123.2)">A</text>
<text x="140.8" y="123.2" transform="rotate(-90 140.8 123.2)">K</text>
<text x="144" y="163.8" transform="rotate(-90 144 163.8)">Backlight 21LED Circuit</text>
</g>
<g font-size="2.9">
<text x="159.9" y="98" transform="rotate(-90 159.9 98)">7寸背光</text>
<text x="171.6" y="97.4" transform="rotate(-90 171.6 97.4)">11G605</text>
<text x="165.8" y="106.1" transform="rotate(-90 165.8 106.1)">VISLCS-070HYC530CN</text>
<text x="159.9" y="122.9" transform="rotate(-90 159.9 122.9)">型号名称</text>
<text x="165.8" y="122.5" transform="rotate(-90 165.8 122.5)">产品规格</text>
<text x="171.8" y="122.6" transform="rotate(-90 171.8 122.6)">产品代码</text>
</g>
<g font-size="2.8">
<text x="177.3" y="97.4" transform="rotate(-90 177.3 97.4)">研发部</text>
<text x="177.3" y="121.6" transform="rotate(-90 177.3 121.6)">制订部门</text>
<text x="160.4" y="137.3" transform="rotate(-90 160.4 137.3)">蒋诚</text>
<text x="177.3" y="140.7" transform="rotate(-90 177.3 140.7)">2017.07.24</text>
<text x="160.5" y="150.6" transform="rotate(-90 160.5 150.6)">设 计</text>
<text x="166.1" y="150.6" transform="rotate(-90 166.1 150.6)">审 核</text>
<text x="171.8" y="150.8" transform="rotate(-90 171.8 150.8)">批 准</text>
<text x="177.5" y="150.8" transform="rotate(-90 177.5 150.8)">日 期</text>
<text x="172.3" y="250.1" transform="rotate(-90 172.3 250.1)">color coordinate bases FX's BM-7</text>
<text x="136" y="254.4" transform="rotate(-90 136 254.4)">Notes:</text>
<text x="139.1" y="253.8" transform="rotate(-90 139.1 253.8)">1.Unit:mm.</text>
<text x="142.4" y="252.8" transform="rotate(-90 142.4 252.8)">2.Do not scale drawing.</text>
<text x="146.2" y="253.2" transform="rotate(-90 146.2 253.2)">3. n Modification Mark.</text>
<text x="149.3" y="254.6" transform="rotate(-90 149.3 254.6)">4.draft angle: 1°</text>
<text x="152.4" y="254.6" transform="rotate(-90 152.4 254.6)">5.LCM luminance 250cd/m^2(Min)</text>
<text x="155.5" y="254.6" transform="rotate(-90 155.5 254.6)">6.Luminace uniformity: 80%(min)(min/max*100%)</text>
<text x="158.6" y="254.6" transform="rotate(-90 158.6 254.6)">7.UnSpecified Tolerance is ±0.2</text>
<text x="161.7" y="254.6" transform="rotate(-90 161.7 254.6)">8.Operation conditions :If= 140mA, Vf=8.6-10.2V</text>
<text x="165.4" y="254.2" transform="rotate(-90 165.4 254.2)">9.All materials comply with RoHS</text>
<text x="168.6" y="254.2" transform="rotate(-90 168.6 254.2)">10.The measured value of luminace and</text>
<text x="176.8" y="253.6" transform="rotate(-90 176.8 253.6)">12:Check item:1~9</text>
</g>
<g font-size="2.3">
<text x="171" y="172.1" transform="rotate(-90 171 172.1)">-20+70 ℃</text>
<text x="173.8" y="172" transform="rotate(-90 173.8 172)">-30+80 ℃</text>
<text x="171.1" y="191.6" transform="rotate(-90 171.1 191.6)">13:工作温度 Topr</text>
<text x="173.9" y="191.6" transform="rotate(-90 173.9 191.6)">14:贮存温度Tstg</text>
<text x="176.9" y="191.6" transform="rotate(-90 176.9 191.6)">15:相对湿度：30%---80%</text>
</g>
<g font-size="1.8">
<text x="172.9" y="67.4" transform="rotate(-90 172.9 67.4)">mm</text>
<text x="172.9" y="73.8" transform="rotate(-90 172.9 73.8)">1:1</text>
</g>
<g font-size="1.5">
<text x="172.5" y="56.4" transform="rotate(-90 172.5 56.4)">A/0</text>
<text x="176.8" y="70.6" transform="rotate(-90 176.8 70.6)">华源显示技术（深圳）有限公司</text>
</g>
<g font-size="1.4">
<text x="167.3" y="52.3" transform="rotate(-90 167.3 52.3)">日期</text>
<text x="170" y="51.4" transform="rotate(-90 170 51.4)">次</text>
<text x="167.3" y="57.7" transform="rotate(-90 167.3 57.7)">签名</text>
<text x="170" y="55.8" transform="rotate(-90 170 55.8)">版</text>
<text x="167.3" y="65.9" transform="rotate(-90 167.3 65.9)">更改内容</text>
<text x="170" y="64.9" transform="rotate(-90 170 64.9)">位</text>
<text x="170" y="61.7" transform="rotate(-90 170 61.7)">第 1 页</text>
<text x="172.7" y="61.7" transform="rotate(-90 172.7 61.7)">共 1 页</text>
<text x="170" y="67.8" transform="rotate(-90 170 67.8)">单</text>
<text x="170.1" y="71.8" transform="rotate(-90 170.1 71.8)">例</text>
<text x="167.3" y="74.7" transform="rotate(-90 167.3 74.7)">更改单号</text>
<text x="170.1" y="74.7" transform="rotate(-90 170.1 74.7)">比</text>
</g>
</svg>
